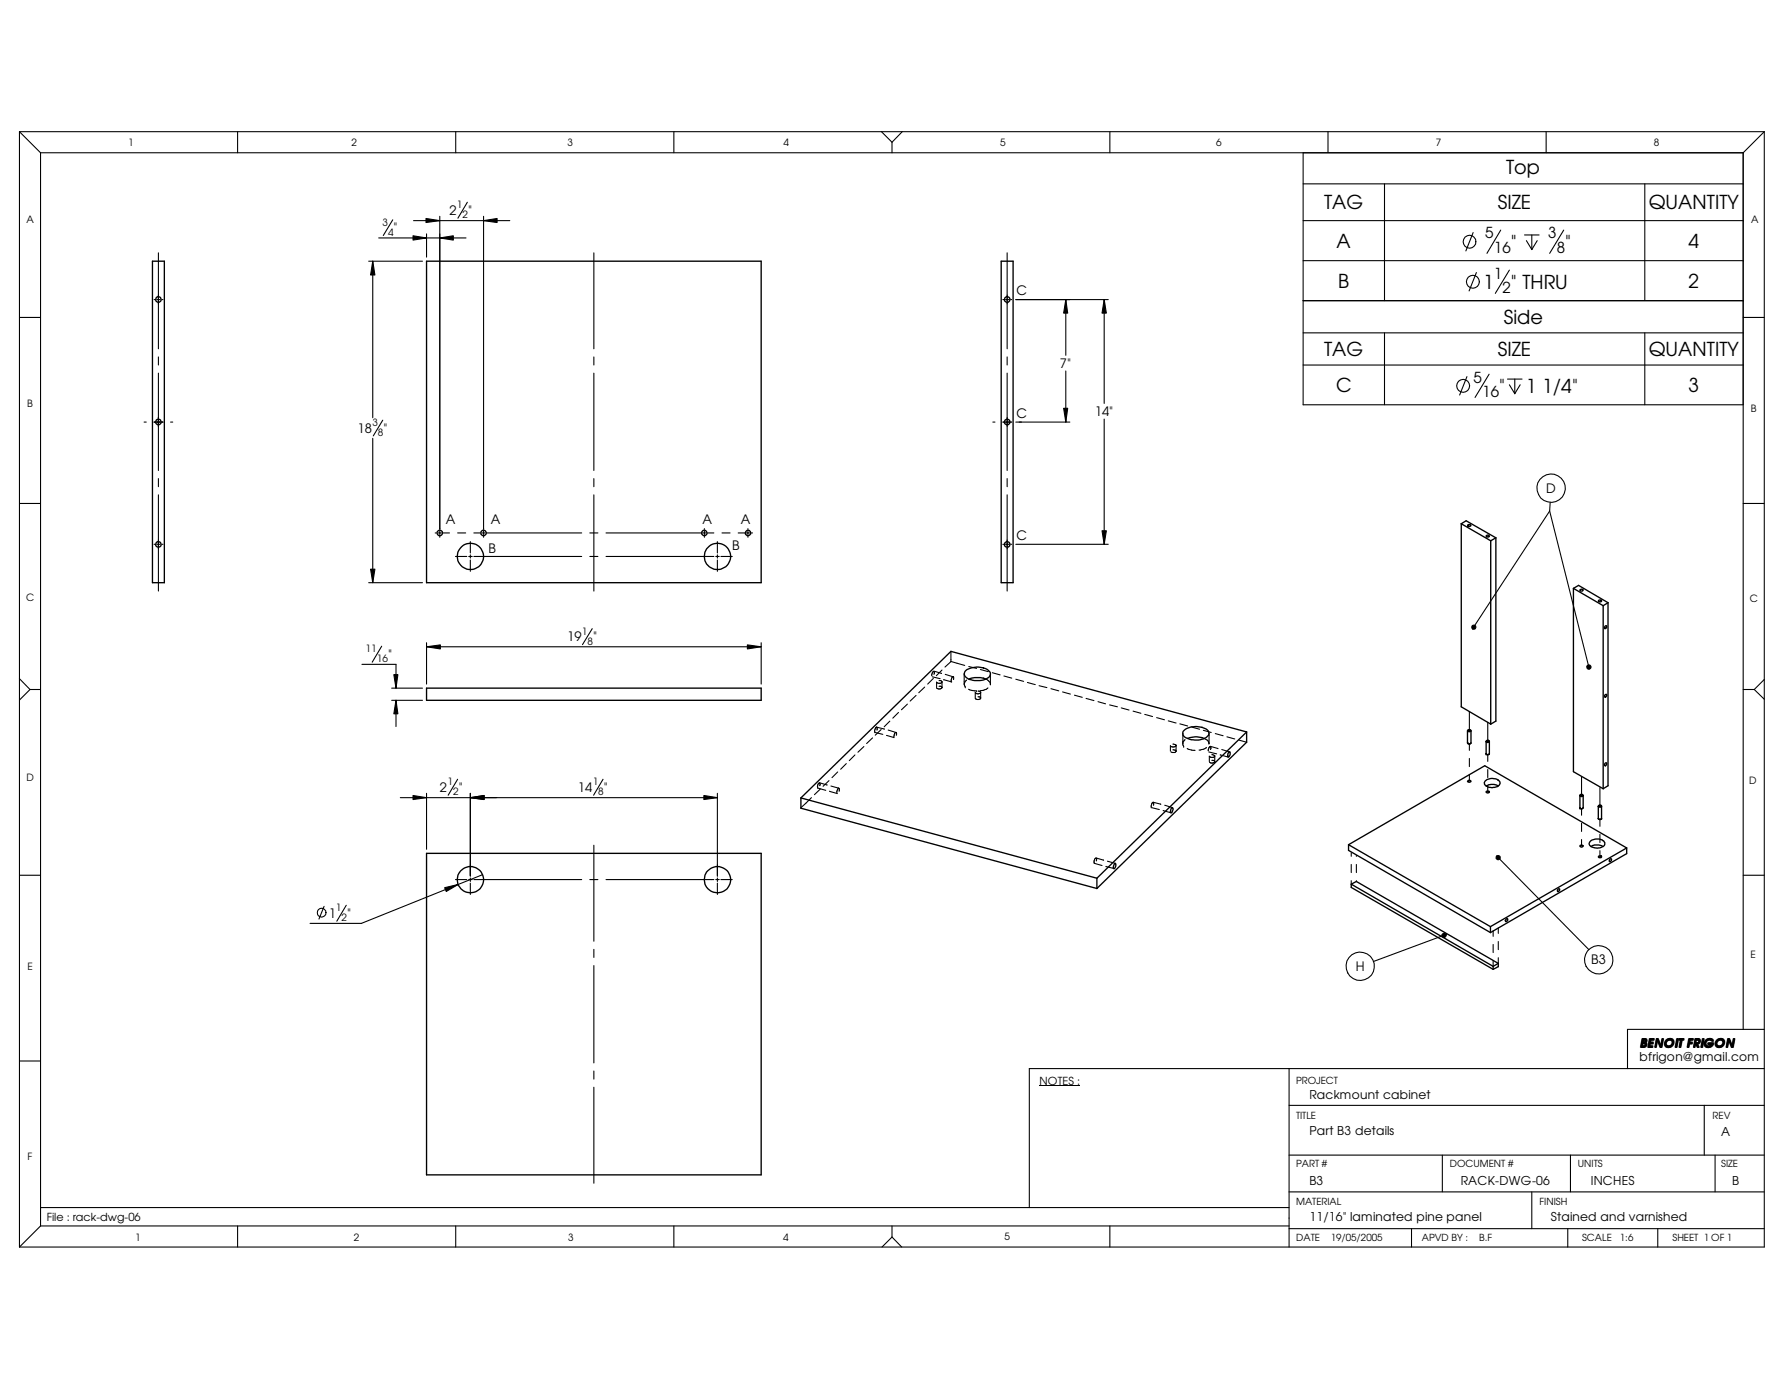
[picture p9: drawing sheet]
<svg xmlns="http://www.w3.org/2000/svg" width="279mm" height="216mm" viewBox="0 0 279 216" stroke-linecap="round" stroke-linejoin="round" font-family="sans-serif">
<g fill="none" stroke="#000" stroke-width=".17">
<path d="M3 20.6v174.6M3 20.6h273.3M3 20.6l3.3 3.3M6.3 23.9v168M6.3 23.9h266.7M24.8 39.6v15M37.2 20.6v3.3M59.3 37.3h13.7M61.5 34.4l-1.5 2.5M64.7 36.9l2.1 .4-2.1 .3zM64.8 34.5h15M66.7 34.2l2.2 .3-2.2 .3z"/>
<path d="M66.8 36.6v3.7M68.9 37.3l2.1-.4v.7zM68.9 33.9v49M71.4 20.6v3.3M73.2 31.7l-1.5 2.5M75.7 34.5l2.2-.3v.6zM75.7 33.9v49M93 39.6v15M105.5 20.6v3.3M138 20.6l1.7 1.7M139.7 22.3v1.6M141.3 20.6l-1.6 1.7"/>
<path d="M157.7 39.6v15M173.8 20.6v3.3M204.1 23.9v39.5h68.9M204.1 34.5h68.9M204.1 28.8h68.9M208 20.6v3.3M216.8 28.8v18.3M230.7 36.4l-1.1 2.9M235 36l-2.1 3.7M238.8 36.8h2.2M239.1 37.7l.8 1.4M239.9 36.8v2.3"/>
<path d="M240.7 37.7l-.8 1.4M242.1 20.6v3.3M244.9 36l-2.2 3.7M257.6 28.8v18.3M273 23.9v137.3M276.3 20.6v174.6h-273.3M276.3 20.6l-3.3 3.3M3 49.7h3.3M24.1 46.9h.2M24.6 46.9h.5M24.8 55.9v1.2M24.8 58.4v15.3"/>
<path d="M25.4 46.9h.1M57.7 40.9h8.5M58.4 40.9l.3 2.2h-.7zM58.4 40.9v24.5M93 55.9v1.2M93 58.4v15.3M157.1 46.9h.1M157.5 46.9h.5M157.7 55.9v1.2M157.7 58.4v15.3M158.3 46.9h.2M159.1 46.9h14.5"/>
<path d="M166.9 46.9l.3 2.1h-.6zM166.9 46.9v8.7M166.9 58.1v8M172.9 46.9l.4 2.1h-.7zM172.9 46.9v16.3M204.1 47.1h68.9M204.1 40.8h68.9M204.1 57.1h68.9M204.1 52.1h68.9M216.8 52.1v11.3M229.7 59l-1.1 2.8M231.2 42.7l-1.1 2.9"/>
<path d="M233.2 58.6l-2.2 3.6M236.1 59.4h2.3M236.4 42.3l-2.2 3.6M237.2 59.4v2.2M257.6 52.1v11.3M273 49.7h3.3M3 78.8h3.3M22.6 66.1h.3M24.1 66.1h1.4M24.8 74.9v1.3M24.8 77.5v15M26.7 66.1h.4"/>
<path d="M58.4 68.6v22.6M59.9 65.8l-1.4 2.4M93 74.9v1.3M93 77.5v15M155.5 66.1h.3M157.1 66.1h1.4M157.7 74.9v1.3M157.7 77.5v15M159.1 66.1h8.5M166.6 63.9h.6l-.3 2.2zM172.9 65.6v19.6M236.4 60.2l.8 1.4"/>
<path d="M238.1 60.2l-.9 1.4M242.8 78.7l-.1 1.3M273 78.8h3.3M24.1 85.2h.2M24.6 85.2h.5M25.4 85.2h.1M57.7 91.2h8.5M58 89.1h.7l-.3 2.1zM68.2 83.4h.1M68.6 83.4h.5M68.9 83.2v.5M68.9 84v.1"/>
<path d="M69.4 83.4h1M71.3 87.1h1.8M71.7 83.4h1.2M73.4 87.1h.6M73.7 84.8v1.8M73.7 86.9v.5M73.7 87.7v1.8M74.2 87.1h16.9M74.2 83.4h1M75.4 83.4h.6M75.7 83.2v.5M75.7 84v.1"/>
<path d="M76.2 83.4h14.9M92.4 87.1h1.2M92.4 83.4h1.2M92.8 98.4l-1.6 2.5M94.9 87.1h16.9M94.9 83.4h14.9M110 83.4h.6M110.3 82.8v.1M110.3 83.2v.5M110.3 84v.1M110.8 83.4h1M112.1 87.1h.5"/>
<path d="M112.4 84.8v1.8M112.4 86.9v.5M112.4 87.7v1.8M112.9 87.1h1.8M113.1 83.4h1.2M115.6 83.4h1M116.9 83.4h.5M117.1 82.8v.1M117.1 83.2v.5M117.1 84v.1M117.7 83.4h.2M157.1 85.2h.1"/>
<path d="M157.5 85.2h.5M158.3 85.2h.2M159.1 85.2h14.5M172.6 83.1h.7l-.4 2.1zM230.5 98a.33 .33 0 0 1 .5-.1 .33 .33 0 0 1 .1 .5 .33 .33 0 0 1-.5 .1l.2-.3-.2 .3-.1-.2zM242.7 80l-11.9 18.2M242.7 80l6.1 24.4M3 106.3l1.7 1.6M4.7 107.9h1.6M4.7 107.9l-1.7 1.7M56.7 104h5.3v3.7M59.8 101.2l-1.5 2.5"/>
<path d="M61.3 109.6h4.9M61.3 107.7h4.9M61.7 105.6h.6l-.3 2.1zM62 109.6l.3 2.2h-.6zM62 109.6v4.1M66.8 101.3l2.2-.3v.6zM66.8 100.6v6.5M66.8 101.3h52.4M117.1 101l2.1 .3-2.1 .3zM119.2 100.6v6.5M132.5 119.5l-.8 .9M133.9 118.2l-.9 .9"/>
<path d="M135.3 116.9l-.9 .9M136.7 115.5l-1 .9M137 114.6h.1M137.1 114.7l1.2 .3M137.2 113.8l1.3 .4M137.3 114.3v-.5l-.2 .3-.1 .5M138 114.2l-.9 .9M138.9 115.1l1.1 .4M139.1 114.3l1.2 .4M139.4 112.9l-.9 .9M140.4 115.1v-.4h-.1l-.3 .7M140.7 111.5l-.9 .9"/>
<path d="M142.1 110.2l-.9 .9M143.5 108.9l-1 .9M144.8 107.6l-.9 .9M146 106l1.2 .3M146.2 106.2l-.9 .9M146.3 105.6v-.3l-.1-.2-.3 .7M146.3 105.1l1.1 .4M146.7 106.8v.9M147.1 106.6h.2l.2 .1v1l-.3 .2-.5-.2M147.1 107.4h.2l.2 .2M147.5 104.9l-.9 .9M147.5 106.8l-.2 .2-.6-.2"/>
<path d="M147.8 106.4l1.3 .4M148 105.6l1.3 .4M148.9 103.5l2.2 .7M148.9 102v1.6l-.9 .8M149 106.6h.1M149.3 106.4v-.5l-.2 .3-.1 .4M151 105.5v1.6M151.2 107.5h.1M151.4 106.5a.68 .68 0 0 0-.2 1M151.7 107.9l.4 .2 .8 .1M151.7 104.4l1.3 .2M152.7 108.5l.3 .1 .6-.1"/>
<path d="M152.7 108.4v.9M152.9 108.2h.1M153.2 108.2h.2l.2 .2v.9a.53 .53 0 0 1-.9 0M153.2 109.1h.2l.2 .2M153.5 104.8l1.3 .4M154.4 106.3l.3 .2 .4 .5M154.7 107.7l-.7 .4h-.5M155.1 105.5v1.7M155.4 105.3l1.2 .4M157.2 105.8l1.3 .4M159.1 106.3l1.2 .4M160.9 106.8l1.2 .4"/>
<path d="M162.7 107.4l1.3 .3M164.6 107.8l1.2 .4M166.4 108.3l1.2 .4M168.3 108.8l1.2 .4M170.1 109.3l1.2 .4M172 109.9l1.1 .3M173.8 110.4l1.2 .3M175.6 110.8l1.2 .4M177.5 111.3l1.2 .4M179.3 111.8l1.2 .4M181.1 112.4l1.3 .3M183 112.9l1.2 .3"/>
<path d="M183.3 116.7v.9M183.7 117.4h.4l.1 .2M183.7 116.5l.5 .2v.9l-.2 .2-.6-.1M184.2 116.8l-.5 .2-.3-.2M184.8 113.3l1.2 .4M185.3 114.8v1.7l.1 .3M185.4 116.8h.1M185.6 115.8l-.3 .5M185.9 117.2l.7 .2 .6 .1M186.6 113.8l1.3 .4M188.5 114.3l1.2 .4M188.6 115.6l.6 .4 .2 .4"/>
<path d="M188.9 117l-.4 .3-.7 .1M189.3 117.7l1.2 .3M189.4 116.4l-.1 .1M189.4 114.8v1.6M189.4 118.4v.9M189.5 116.8l1.3 .4M189.6 117.3l.1-.2-.2-.2-.3 .7M189.8 118.2l.4 .1v1l-.3 .2-.5-.2M189.8 119l.4 .2M190.2 118.4l-.2 .2-.6-.2M190.3 114.9l1.3 .3M191.1 118.2l1.3 .3"/>
<path d="M191.3 117.3l1.3 .4M192.2 115.4l1.2 .3M194 115.9l1.2 .3M230.1 111.4v2.9M230.1 116.5v1M230.1 118.7v1.3M233 113.1v2.9M233 118.2v1M248.5 104.3a.33 .33 0 0 1 .6-.1 .33 .33 0 0 1-.2 .5l-.1-.3 .1 .3a.32 .32 0 0 1-.3-.1 .32 .32 0 0 1-.1-.3zM273 107.9h1.7M274.7 107.9l1.6 1.6M276.3 106.4l-1.6 1.5"/>
<path d="M3 137h3.3M62.7 124.9h49.7M64.7 124.5l2.1 .4-2.1 .3zM66.8 124.2v8.8M69.6 139l2.2-.5-1.9 1.1zM71.3 137.7h1.8M71.7 122l-1.5 2.5M73.4 137.7h.6M73.7 124.9l2.1-.4v.7zM73.7 124.2v13M73.7 137.5v.5M73.7 138.3v1.7"/>
<path d="M74.2 137.7h16.9M75.6 136.9l-19 7.7h-8M92.4 137.7h1.2M93 132.3v15.1M94.4 122l-1.4 2.5M94.9 137.7h16.9M110.2 124.5l2.2 .4-2.2 .3zM112.1 137.7h.5M112.4 124.2v13M112.4 137.5v.5M112.4 138.3v1.7M112.9 137.7h1.8"/>
<path d="M127.1 124.9l-1.7 1.6M128.1 123.3h.1M128.1 123.4l1.2 .3M128.4 122.6l1.1 .3M128.4 123v-.4h-.1l-.2 .3v.4M128.5 123.5l-.9 .9M129.8 122.2l-.9 .9M129.9 123.9l1.2 .3M130.1 123.1l1.3 .3M131.2 120.9l-.9 .9M131.4 123.4l-.3 .3v.4M131.4 123.4v.5"/>
<path d="M171.4 135h.1M171.4 135.2l1.2 .3M171.7 134.3l1.1 .4M171.7 134.8v-.4h-.1l-.2 .3v.3M173.2 135.6l1.3 .4M173.4 134.8l1.3 .4M180.3 126.3h.1M180.4 126.4l1.2 .3M180.6 125.6l-.2 .3-.1 .4M180.6 125.6v.5M180.6 125.6l1.2 .3M182.2 126.9l1.2 .4"/>
<path d="M182.4 126.1l1.2 .3M211.6 133.5v.6M211.6 135.3v1.3M211.6 137.9v.5M212.4 133.9v.2M212.4 135.3v1.3M212.4 137.9v.1M230.1 121.3v1M233 120.5v1.3M233 123v1M234.4 134l.3-.1 .2 .1v.2v.3a.32 .32 0 0 1-.6-.1l.1-.4 .3 .3zM234.7 134.3l14.1 14.4"/>
<path d="M247.7 121.7v2.8M247.7 126.7v.9M247.7 128.9v1.3M247.7 131.4v1.1M250.6 123.3v2.9M250.6 128.4v1M250.6 130.6v1.3M250.6 133.2v1M273 137h3.3M50.8 141.9l-.8 2M54.2 141.7l-1.5 2.5M93 148.6v1.3"/>
<path d="M93 151.2v15.2M225.8 146.3l.3-.2h.2l.2 .2-.4 .1 .4-.1-.1 .3-.1 .2h-.3l-.2-.2zM226.1 146.4l-11 4.1M233.8 145.8v.8M233.8 147.9v1.2M233.8 150.4v.9M234.7 145.3v.8M234.7 147.4v1.3M234.7 149.9v.9M3 166.1h3.3M93 167.7v1.3M93 170.2v15.1"/>
<path d="M201.9 167.3v27.9M201.9 173.1h74.4M266.9 173.1v7.7M276.3 161.2h-21.4v6.1M276.3 167.3h-115.1v21.8M6.3 189.1h195.6M6.3 191.9h195.6M6.3 191.9l-3.3 3.3M37.2 191.9v3.3M71.4 191.9v3.3M105.5 191.9v3.3M139.7 191.9v1.8"/>
<path d="M139.7 193.7l1.5 1.5M139.7 193.7l-1.6 1.5M173.8 191.9v3.3M201.9 180.8h74.4M201.9 186.6h74.4M201.9 192.4h74.4M221.1 192.4v2.8M225.9 180.8v5.8M239.9 186.6v5.8M245.5 192.4v2.8M246 180.8v5.8M259.6 192.4v2.8"/>
<path d="M268.6 180.8v5.8"/>
<circle cx="230.1" cy="37.8" r="1"/>
<circle cx="230.7" cy="44.1" r="1.01"/>
<circle cx="229.2" cy="60.4" r="1.01"/>
<circle cx="242.9" cy="76.4" r="2.22"/>
<circle cx="50.4" cy="142.9" r=".69"/>
<circle cx="213" cy="151.3" r="2.22"/>
<circle cx="250.4" cy="150.3" r="2.22"/>
</g>
<g fill="none" stroke="#000" stroke-width=".21">
<path d="M23.9 40.9h1.8v50.3h-1.8zM66.8 40.9h52.4v50.3h-52.4zM156.8 40.9h1.9v50.3h-1.9zM157.4 85a.45 .45 0 0 1 .7 0 .45 .45 0 0 1-.2 .6h-.3l-.2-.1zM228.9 82l4.6 2.7M228.9 82l.7-.5 4.7 2.7M228.9 82v28.7l4.6 2.7M230 82.1l.3 .1a.21 .21 0 0 1-.2 .2 .21 .21 0 0 1-.2-.2zM232.7 83.9a.24 .24 0 0 1 .3-.1 .24 .24 0 0 1 .2 .2l-.3 .1zM233.5 84.7v28.7M234.3 84.2l-.8 .5M234.3 84.2v28.7l-.8 .5"/>
<path d="M246.4 92.1l4.7 2.7M246.4 92.1v28.7l4.7 2.7M246.4 92.1l.8-.4 4.6 2.7M247.4 92.4l.2-.1a.2 .2 0 0 1 .2-.1 .2 .2 0 0 1 .1 .3h-.4zM250.4 94l.3-.1 .1 .2a.33 .33 0 0 1-.5 0zM251.1 94.8v28.7M251.4 98h.1a.24 .24 0 0 1 .1 .3 .24 .24 0 0 1-.3 .1zM251.8 94.4l-.7 .4M251.8 94.4v28.6l-.7 .5M66.8 107.7h52.4v1.9h-52.4zM151.2 105.1a2.99 2.99 0 0 1 3.9 .1 .93 .93 0 0 1-.9 1.2 3.7 3.7 0 0 1-2.6-.1 .81 .81 0 0 1-.4-1.2zM151.7 106.3l1-.2h.8l.9 .2"/>
<path d="M185.3 114.5a2.97 2.97 0 0 1 4 0 1.04 1.04 0 0 1-1.1 1.2 2.82 2.82 0 0 1-2.9-.6zM186 115.6a3.5 3.5 0 0 1 2.6 0M192.4 117.8l.2-.1 .1 .1v.3l-.3 .4a.51 .51 0 0 1 0-.7zM195.2 114.6l-23.4 22.9M195.2 114.6v1.6l-23.4 22.9M195.2 114.6l-46.3-12.6-23.5 22.9M229.9 114.4l.1-.1a.23 .23 0 0 1 .2-.1 .23 .23 0 0 1 .2 .2M229.9 114.4l.1 .2 .4-.2M229.9 114.4l-.1 1.9 .2 .2 .4-.2M229.9 116.3a.27 .27 0 0 0 .2 .2 .27 .27 0 0 0 .3-.2M229.9 114.3h.3l.1 .1-.3 .1zM230.4 114.4v1.9"/>
<path d="M232.7 118h.1M232.7 118l.3 .2 .3-.2M232.8 116l.3-.1 .1 .1-.3 .1zM233.3 116.1l-.2-.2-.4 .1v2M233.3 118l-.2 .2h-.2l-.2-.2M233.3 116.1l-.3 .1-.3-.1M233.3 116.1v1.9M251.3 108.8l.2-.1a.24 .24 0 0 1 .1 .3 .24 .24 0 0 1-.3 .1zM251.4 119.5l.1-.1a.24 .24 0 0 1 .1 .3 .24 .24 0 0 1-.3 .1zM66.8 133.6h52.4v50.3h-52.4zM125.4 124.9l46.4 12.6M125.4 124.9v1.6l46.4 12.6"/>
<path d="M171.8 137.5v1.6M174.5 135.3l.1-.1 .2 .1v.3l-.3 .4a.51 .51 0 0 1 0-.7zM183.4 126.6l.2-.2a.51 .51 0 0 1-.2 .9l-.1-.3zM211.2 132.2l21.3-12.3 22.3 12.9M211.2 132.2l22.2 12.9M211.2 132.2v.9l22.2 12.9M211.6 138.4l.8-.4 22.3 12.8M211.6 138.4l22.2 12.9M211.6 138.4v.5l22.2 12.9M229.9 122.3l.3-.1 .2 .1-.1 .1a.25 .25 0 0 1-.3 .1 .25 .25 0 0 1-.1-.2zM232.7 122.2a1.71 1.71 0 0 1 2.2 .2 .82 .82 0 0 1-1 .9 1.01 1.01 0 0 1-1.4-.8zM232.7 124l.6-.1a.26 .26 0 0 1-.3 .3 .26 .26 0 0 1-.3-.2z"/>
<path d="M232.7 123.1h.1a1.74 1.74 0 0 1 1.8-.1l.1 .1M244 139.2l.2-.1a.29 .29 0 0 1 0 .4 .29 .29 0 0 1-.3 .1zM247.4 126.5h.1M247.4 126.4a.27 .27 0 0 0 .3 .2 .27 .27 0 0 0 .2-.2M247.4 132.4h.5a.23 .23 0 0 1-.2 .2 .23 .23 0 0 1-.3-.2zM247.6 124.4h.2a.18 .18 0 0 1-.1 .2 .18 .18 0 0 1-.2-.1zM247.9 124.5l-.1-.1-.4 .1v2M247.9 126.4l-.1 .2h-.3l-.1-.1M247.9 124.5l-.2 .2-.3-.1M247.9 124.5v1.9M249 131.8l.4-.3 1-.1a.94 .94 0 0 1 .9 .8 1.51 1.51 0 0 1-2.4-.1zM249.2 132.5l.5-.2h.7l.6 .2"/>
<path d="M250.3 128.1l.2 .2 .3-.1v-.1M250.4 134.1a.23 .23 0 0 1 .2-.1 .23 .23 0 0 1 .2 .2l-.4 .1zM250.4 126.1h.3l.1 .1-.3 .1zM250.8 126.2l-.1-.1h-.3l-.1 .1v2l.4 .1 .1-.2M250.8 126.2l-.1 .2-.4-.1M250.8 126.2v1.9M252.1 134.5h.2a.29 .29 0 0 1 0 .3 .29 .29 0 0 1-.2 .1zM254.8 132.8v.8l-21.4 12.4M254.8 132.8l-21.4 12.3M233.4 145.1v.9M233.8 151.3v.5M234.7 150.8v.5l-.9 .5"/>
<path d="M234.7 150.8l-.9 .5M235.9 143.9l.2-.1a.28 .28 0 0 1 0 .3 .28 .28 0 0 1-.3 .2z"/>
<circle cx="24.8" cy="46.9" r=".45"/>
<circle cx="157.7" cy="46.9" r=".45"/>
<circle cx="24.8" cy="66.1" r=".45"/>
<circle cx="157.7" cy="66.1" r=".45"/>
<circle cx="24.8" cy="85.2" r=".44"/>
<circle cx="68.9" cy="83.4" r=".43"/>
<circle cx="73.7" cy="87.1" r="2.04"/>
<circle cx="75.7" cy="83.4" r=".42"/>
<circle cx="110.3" cy="83.4" r=".41"/>
<circle cx="112.3" cy="87.1" r="2.05"/>
<circle cx="117.2" cy="83.4" r=".42"/>
<circle cx="73.7" cy="137.7" r="2.04"/>
<circle cx="112.4" cy="137.7" r="2.05"/>
</g>
<path d="M162.8 170h6.4" fill="none" stroke="#000" stroke-width=".16"/>
<g fill="#000">
<path d="M64.7 36.9l2.1 .4-2.1 .3zM68.9 37.3l2.1-.4v.7zM66.7 34.2l2.2 .3-2.2 .3zM75.7 34.5l2.2-.3v.6zM58.4 40.9l.3 2.2h-.7zM166.9 46.9l.3 2.1h-.6zM172.9 46.9l.4 2.1h-.7zM166.6 63.9h.6l-.3 2.2zM58 89.1h.7l-.3 2.1zM172.6 83.1h.7l-.4 2.1zM62 109.6l.3 2.2h-.6zM61.7 105.6h.6l-.3 2.1z"/>
<path d="M66.8 101.3l2.2-.3v.6zM117.1 101l2.1 .3-2.1 .3zM64.7 124.5l2.1 .4-2.1 .3zM69.6 139l2.2-.5-1.9 1.1zM73.7 124.9l2.1-.4v.7zM110.2 124.5l2.2 .4-2.2 .3z"/>
<path d="M230.5 98a.33 .33 0 0 1 .5-.1 .33 .33 0 0 1 .1 .5 .33 .33 0 0 1-.5 .1l.2-.3-.2 .3-.1-.2z" fill-rule="evenodd"/>
<path d="M248.5 104.3a.33 .33 0 0 1 .6-.1 .33 .33 0 0 1-.2 .5l-.1-.3 .1 .3a.32 .32 0 0 1-.3-.1 .32 .32 0 0 1-.1-.3z" fill-rule="evenodd"/>
<path d="M234.4 134l.3-.1 .2 .1v.2v.3a.32 .32 0 0 1-.6-.1l.1-.4 .3 .3z" fill-rule="evenodd"/>
<path d="M225.8 146.3l.3-.2h.2l.2 .2-.4 .1 .4-.1-.1 .3-.1 .2h-.3l-.2-.2z" fill-rule="evenodd"/>
</g>
<g font-size="3">
<text x="235.9" y="27.2">Top</text>
<text x="207.4" y="32.8">TAG</text>
<text x="234.6" y="32.8">SIZE</text>
<text x="258.2" y="32.8">QUANTITY</text>
<text x="209.3" y="38.9">A</text>
<text x="236.6" y="39">&quot;</text>
<text x="245.2" y="39">&quot;</text>
<text x="264.5" y="38.9">4</text>
<text x="209.6" y="45.1">B</text>
<text x="232.3" y="45.3">1</text>
<text x="236.6" y="45.3">&quot; THRU</text>
<text x="264.5" y="45.1">2</text>
<text x="235.5" y="50.7">Side</text>
<text x="207.4" y="55.7">TAG</text>
<text x="234.6" y="55.7">SIZE</text>
<text x="258.2" y="55.7">QUANTITY</text>
<text x="209.3" y="61.4">C</text>
<text x="234.8" y="61.6">&quot;</text>
<text x="239" y="61.6">1 1/4&quot;</text>
<text x="264.5" y="61.4">3</text>
</g>
<g font-size="2.4">
<text x="232.6" y="37.3">5</text>
<text x="233.9" y="39.7">16</text>
<text x="242.5" y="37.3">3</text>
<text x="243.8" y="39.7">8</text>
<text x="234" y="43.6">1</text>
<text x="235.3" y="45.9">2</text>
<text x="230.8" y="59.9">5</text>
<text x="232.1" y="62.2">16</text>
</g>
<g font-size="2">
<text x="70.4" y="33.7">2</text>
<text x="73.3" y="33.7">&quot;</text>
<text x="61.6" y="36.4">&quot;</text>
<text x="159.2" y="46.1">C</text>
<text x="166" y="57.7">7&quot;</text>
<text x="159.2" y="65.4">C</text>
<text x="171.4" y="65.2">14&quot;</text>
<text x="56" y="67.7">18</text>
<text x="60.1" y="67.7">&quot;</text>
<text x="242.1" y="77.2">D</text>
<text x="69.8" y="82">A</text>
<text x="76.9" y="82">A</text>
<text x="110" y="82">A</text>
<text x="116" y="82">A</text>
<text x="76.5" y="86.7">B</text>
<text x="114.7" y="86.1">B</text>
<text x="159.2" y="84.5">C</text>
<text x="88.8" y="100.4">19</text>
<text x="92.9" y="100.4">&quot;</text>
<text x="60.8" y="103.1">&quot;</text>
<text x="68.9" y="124">2</text>
<text x="71.8" y="124">&quot;</text>
<text x="90.5" y="124">14</text>
<text x="94.6" y="124">&quot;</text>
<text x="51.5" y="143.7">1</text>
<text x="54.4" y="143.7">&quot;</text>
<text x="212.3" y="152">H</text>
<text x="249.2" y="151">B3</text>
</g>
<g font-size="1.9">
<text x="256.8" y="166.1">bfrigon@gmail.com</text>
<text x="256.9" y="164">BENOIT FRIGON</text>
<text x="205.1" y="172">Rackmount cabinet</text>
<text x="205.1" y="177.7">Part B3 details</text>
<text x="269.6" y="177.8">A</text>
<text x="205.1" y="185.5">B3</text>
<text x="228.8" y="185.5">RACK-DWG-06</text>
<text x="249.1" y="185.5">INCHES</text>
<text x="271.3" y="185.5">B</text>
<text x="205.1" y="191.2">11/16&quot; laminated pine panel</text>
<text x="242.9" y="191.2">Stained and varnished</text>
</g>
<g font-size="1.7">
<text x="162.8" y="169.8">NOTES :</text>
<text x="7.3" y="191.2">File : rack-dwg-06</text>
</g>
<g font-size="1.6">
<text x="20.1" y="22.9">1</text>
<text x="55" y="22.9">2</text>
<text x="88.9" y="22.9">3</text>
<text x="122.7" y="22.9">4</text>
<text x="156.6" y="22.9">5</text>
<text x="190.5" y="22.9">6</text>
<text x="224.9" y="22.9">7</text>
<text x="259" y="22.9">8</text>
<text x="4.1" y="35">A</text>
<text x="59.9" y="35.3">3</text>
<text x="71.5" y="32.6">1</text>
<text x="72.4" y="34.2">2</text>
<text x="274.2" y="35">A</text>
<text x="60.8" y="36.9">4</text>
<text x="4.3" y="63.8">B</text>
<text x="274.2" y="64.4">B</text>
<text x="58.3" y="66.7">3</text>
<text x="59.2" y="68.3">8</text>
<text x="4.1" y="94.1">C</text>
<text x="274" y="94.3">C</text>
<text x="91.1" y="99.4">1</text>
<text x="92" y="100.9">8</text>
<text x="57.2" y="102.1">11</text>
<text x="59" y="103.7">16</text>
<text x="4.1" y="122.3">D</text>
<text x="70.1" y="122.9">1</text>
<text x="71" y="124.5">2</text>
<text x="92.8" y="122.9">1</text>
<text x="93.7" y="124.5">8</text>
<text x="273.9" y="122.8">D</text>
<text x="52.6" y="142.6">1</text>
<text x="53.5" y="144.2">2</text>
<text x="274.2" y="149.9">E</text>
<text x="4.3" y="151.9">E</text>
<text x="4.3" y="181.6">F</text>
<text x="21.2" y="194.2">1</text>
<text x="55.4" y="194.2">2</text>
<text x="89" y="194.2">3</text>
<text x="122.6" y="194.2">4</text>
<text x="157.3" y="194.1">5</text>
</g>
<g font-size="1.5">
<text x="203" y="169.8">PROJECT</text>
<text x="203" y="175.3">TITLE</text>
<text x="268.2" y="175.2">REV</text>
<text x="203" y="182.8">PART #</text>
<text x="227.1" y="182.8">DOCUMENT #</text>
<text x="247.1" y="182.8">UNITS</text>
<text x="269.6" y="182.8">SIZE</text>
<text x="203" y="188.7">MATERIAL</text>
<text x="241.1" y="188.7">FINISH</text>
<text x="203" y="194.3">DATE</text>
<text x="208.4" y="194.3">19/05/2005</text>
<text x="222.7" y="194.3">APVD BY :</text>
<text x="231.6" y="194.3">B.F</text>
<text x="247.8" y="194.3">SCALE</text>
<text x="253.7" y="194.3">1:6</text>
<text x="262" y="194.3">SHEET 1 OF 1</text>
</g>
</svg>
